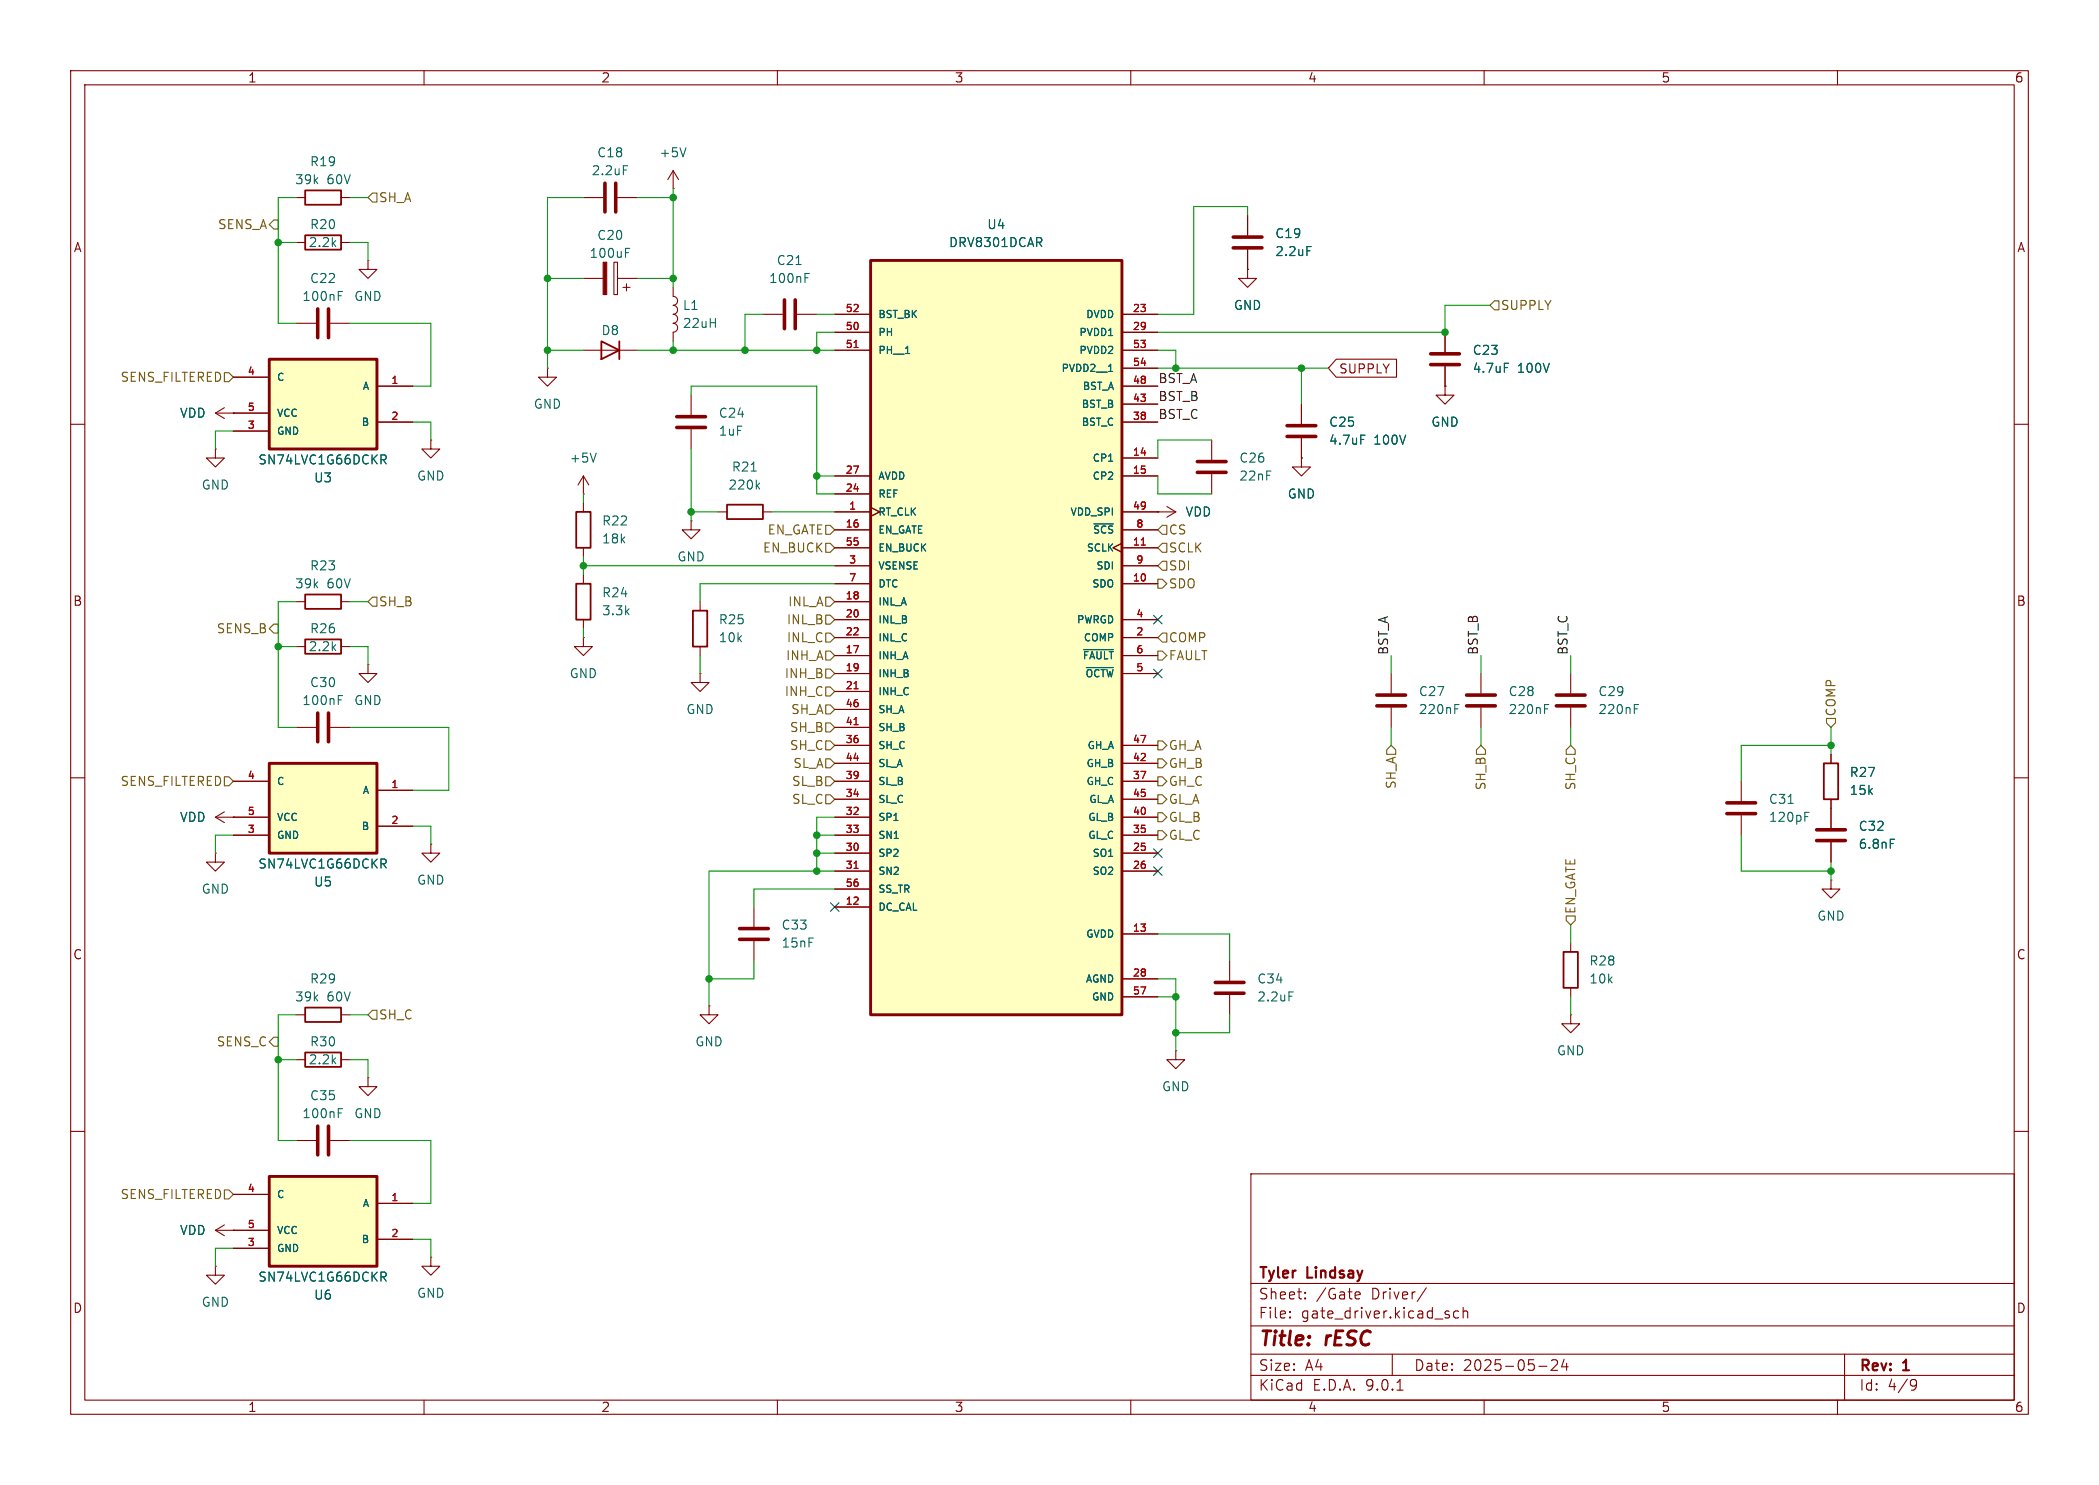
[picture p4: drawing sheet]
<svg xmlns="http://www.w3.org/2000/svg" width="297mm" height="210mm" viewBox="0 0 297 210" stroke-linecap="round" stroke-linejoin="round" font-family="sans-serif">
<g fill="none" stroke="#840000" stroke-width=".15">
<path d="M10 10h277v190h-277zM12 12h273v186h-273zM60 10v2M110 10v2M160 10v2M210 10v2M260 10v2M41.9 27.9h1.3M48.3 27.9h1.2M10 60h2M61 62.2v1.3h1.2l-1.2 1.3-1.3-1.3h1.3M61 62.2h.1"/>
<path d="M285 60h2M41.9 85.1h1.3M48.3 85.1h1.2M82.5 90.2v1.2h1.3l-1.3 1.3-1.2-1.3h1.2M82.5 90.2h.1M82.5 81.3v1.3M82.5 87.6v1.3M99.1 85.1v1.3M99.1 91.4v1.3M10 110h2M285 110h2M30.5 120.7v1.2h1.2l-1.2 1.3-1.3-1.3h1.3"/>
<path d="M30.5 120.7h.1M106.7 128.3v2.8M106.7 133.1v2.8M174 135.9v2.8M259.1 124.5v1.2h1.2l-1.2 1.3-1.3-1.3h1.3M259.1 124.5h.1M166.4 148.6v1.3h1.2l-1.2 1.2-1.3-1.2h1.3M166.4 148.6h.1M174 140.7v2.8M10 160h2M177 166h108v32h-108zM285 160h2"/>
<path d="M60 198v2M110 198v2M160 198v2M177 194.5h108M177 191.5h108M177 187.5h108M177 181.5h108M182.5 186.3h.1l-.1 .1M182.5 186.3v.1M182.5 185.5v.1M182.5 185.5h.1l-.1 .1M184.7 183.6v.1"/>
<path d="M184.7 183.6h-.1l.1 .1M184.7 182.8v.1M184.7 182.8h-.1l.1 .1M192 182.7l.4 .1 .1 .3-.8 .1M192.4 183.6l-.4 .1M197 191.5v3M197.7 196.6h.8M201.8 182.1l-1.3 2M204.9 185.9l.2 .2-.1 .2-.1 .1M204.9 185.4l.1 .1M206.4 185.5l-.4-.1-.3 .3v.4l.1 .2 .2 .1 .4-.1M207 185.5a.37 .37 0 0 1 .7 .1v.8"/>
<path d="M207 184.9v1.5M210 198v2M217.7 193.2h1.2M219.5 192.4l.2-.1 .5 .1a.41 .41 0 0 1 .1 .5l-.8 .9h.9M221.3 192.2l-.3 1.1h.9M221.7 192.8v1M260 198v2M261 191.5v6.5M270.6 195.1h.3l.2 .1a.99 .99 0 0 1-.4 1.4h-.2M271.2 195.7l-.3 .3h-.3"/>
</g>
<path d="M43.2 26.9h5.1v2.1h-5.1zM43.2 84.1h5.1v2h-5.1zM81.5 82.6h2.1v5h-2.1zM98 86.4h2.1v5h-2.1z" fill="none" stroke="#840000" stroke-width=".25"/>
<path d="M104.6 131.3h4.1M104.6 132.8h4.1M172 138.9h4M172 140.5h4" fill="none" stroke="#840000" stroke-width=".51"/>
<path d="M182.4 140.3h.6" fill="none" stroke="#006464" stroke-width=".15"/>
<path d="M123.2 36.8h35.5v106.7h-35.5z" fill="#ffffc2"/>
<path d="M123.2 36.8h35.5v106.7h-35.5z" fill="none" stroke="#840000" stroke-width=".41"/>
<g fill="none" stroke="#840000" stroke-width=".15">
<path d="M118.1 44.5h5.1M118.1 47h5.1M118.1 49.5h5.1M158.7 44.5h5.1M158.7 47h5.1M158.7 49.5h5.1M158.7 52.1h5.1M158.7 54.6h5.1M158.7 57.2h5.1M158.7 59.7h5.1M82.5 71.1v1.3M82.5 77.5v1.2"/>
<path d="M97.8 73.7v1.2h1.3l-1.3 1.3-1.3-1.3h1.3M97.8 73.7h.1M118.1 67.3h5.1M118.1 69.9h5.1M118.1 72.4h5.1M118.1 74.9h5.1M118.1 77.5h5.1M123.2 71.8l1.3 .6-1.3 .6M158.7 76.8l-1.2 .7 1.2 .6M158.7 67.3h5.1M158.7 72.4h5.1M158.7 74.9h5.1"/>
<path d="M158.7 77.5h5.1M158.7 64.8h5.1M118.1 80h5.1M118.1 82.6h5.1M118.1 85.1h5.1M118.1 87.6h5.1M118.1 90.2h5.1M118.1 92.7h5.1M118.1 95.3h5.1M118.1 97.8h5.1M158.7 80h5.1M158.7 82.6h5.1"/>
<path d="M158.7 87.6h5.1M158.7 90.2h5.1M158.7 92.7h5.1M158.7 95.3h5.1M30.5 115.6h2.5M30.5 115.6l1.2 .7M31.7 114.8l-1.2 .8M33 115.6h.1M118.1 100.3h5.1M118.1 102.9h5.1M118.1 105.4h5.1M118.1 108h5.1"/>
<path d="M118.1 110.5h5.1M118.1 113h5.1M118.1 115.6h5.1M118.1 118.1h5.1M158.7 105.4h5.1M158.7 108h5.1M158.7 110.5h5.1M158.7 113h5.1M158.7 115.6h5.1M158.7 118.1h5.1M246.4 110.5v2.8M246.4 115.3v2.8"/>
<path d="M118.1 120.7h5.1M118.1 123.2h5.1M118.1 125.7h5.1M118.1 128.3h5.1M158.7 120.7h5.1M158.7 123.2h5.1M158.7 132.1h5.1M158.7 138.4h5.1M41.9 143.5h1.3M48.3 143.5h1.2M100.3 142.2v1.3h1.3l-1.3 1.3-1.2-1.3h1.2M100.3 142.2h.1"/>
<path d="M158.7 141h5.1M61 177.8v1.3h1.2l-1.2 1.2-1.3-1.2h1.3M61 177.8h.1"/>
</g>
<path d="M120.8 49.1h.6M161.5 77.1h.6M120.8 97.4h.6M120.8 102.5h.6M120.8 122.8h.6" fill="none" stroke="#a90000" stroke-width=".15"/>
<path d="M156.9 52.5h.5M154.8 74.1h2.7M153.3 91.9h4.2M153.7 94.4h3.8M253 113.6h.7M255.4 115.5h.4M255.4 114.9h.6" fill="none" stroke="#006464" stroke-width=".15"/>
<path d="M81.5 72.4h2.1v5.1h-2.1zM43.2 142.5h5.1v2h-5.1z" fill="none" stroke="#840000" stroke-width=".25"/>
<path d="M244.3 113.5h4.1M244.3 115.1h4.1" fill="none" stroke="#840000" stroke-width=".51"/>
<path d="M38.1 166.4h15.2v12.7h-15.2z" fill="#ffffc2"/>
<path d="M38.1 166.4h15.2v12.7h-15.2z" fill="none" stroke="#840000" stroke-width=".41"/>
<path d="M61 119.4v1.3h1.2l-1.2 1.2-1.3-1.2h1.3M61 119.4h.1M33 168.9h5.1M33 174h5.1M33 176.5h5.1M53.3 170.2h5.1M53.3 175.3h5.1" fill="none" stroke="#840000" stroke-width=".15"/>
<path d="M53.9 179.9h.5l.2 .2-.1 .4-.6 .1M54.2 180.6l.4 .6" fill="none" stroke="#006464" stroke-width=".15"/>
<path d="M38.1 108h15.2v12.7h-15.2z" fill="#ffffc2"/>
<path d="M38.1 108h15.2v12.7h-15.2z" fill="none" stroke="#840000" stroke-width=".41"/>
<g fill="none" stroke="#840000" stroke-width=".15">
<path d="M41.9 34.3h1.3M48.3 34.3h1.2M52.1 36.8v1.3h1.2l-1.2 1.3-1.3-1.3h1.3M52.1 36.8h.1M82.5 39.4h2.8M82.5 27.9h2.8M86.9 37.1h.5v4.6h-.5zM87.4 39.4h2.8M87.4 27.9h2.8M95.2 26.7h.1M95.2 24.1v2.6M95.2 24.1l-.7 1.3"/>
<path d="M95.2 24.1l.8 1.3M176.5 38.1v1.3h1.3l-1.3 1.2-1.2-1.2h1.2M176.5 38.1h.1M176.5 30.5v2.8M176.5 35.3v2.8M30.5 58.4l1.2 .8M30.5 58.4h2.5M31.7 57.7l-1.2 .7M33 58.4h.1M41.9 45.7h2.8M46.7 45.7h2.8M77.5 52.1v1.2h1.2l-1.2 1.3-1.3-1.3h1.3"/>
<path d="M77.5 52.1h.1M82.5 49.5h7.7M88.1 40.6h1.1M88.6 40.1v1M95.2 40.6v1.3a.63 .63 0 0 1 .7 .6 .63 .63 0 0 1-.7 .7M95.2 43.2a.63 .63 0 0 1 .7 .6 .63 .63 0 0 1-.7 .6M95.2 44.5a.63 .63 0 0 1 .7 .6 .63 .63 0 0 1-.7 .6 .64 .64 0 0 1 .7 .6 .64 .64 0 0 1-.7 .7v1.3M97.8 55.9v2.8M107.9 44.5h2.8M112.8 44.5h2.8M184.1 57.2v2.7M204.5 54.6v1.3h1.2l-1.2 1.3-1.3-1.3h1.3"/>
<path d="M204.5 54.6h.1M204.5 47v2.8M204.5 51.8v2.8M30.5 63.5v1.3h1.2l-1.2 1.2-1.3-1.2h1.3M30.5 63.5h.1M82.5 69.9h.1M82.5 67.3l-.7 1.3M82.5 67.3l.8 1.3M82.5 67.3v2.6M97.8 60.7v2.8M101.6 72.4h1.3M107.9 72.4h1.3"/>
<path d="M163.8 72.4h.1M163.8 72.4h2.6M165.1 71.6l1.3 .8M166.4 72.4l-1.3 .8M171.4 62.2v2.8M171.4 67.1v2.8M184.1 64.8v1.2h1.3l-1.3 1.3-1.2-1.3h1.2M184.1 64.8h.1M184.1 62v2.8M41.9 91.4h1.3M48.3 91.4h1.2M52.1 94v1.3h1.2l-1.2 1.2-1.3-1.2h1.3"/>
<path d="M52.1 94h.1M196.8 95.3v2.7M209.5 95.3v2.7M222.2 95.3v2.7M33 110.5h5.1M33 115.6h5.1M33 118.1h5.1M41.9 102.9h2.8M46.7 102.9h2.8M53.3 111.8h5.1M53.3 116.8h5.1M196.8 100.1v2.8"/>
<path d="M209.5 100.1v2.8M222.2 100.1v2.8M41.9 149.9h1.3M48.3 149.9h1.2M52.1 152.4v1.3h1.2l-1.2 1.2-1.3-1.2h1.3M52.1 152.4h.1M30.5 179.1v1.2h1.2l-1.2 1.3-1.3-1.3h1.3M30.5 179.1h.1M30.5 174l1.2 .8M30.5 174h2.5M31.7 173.2l-1.2 .8M33 174h.1"/>
<path d="M41.9 161.3h2.8M46.7 161.3h2.8"/>
</g>
<g fill="none" stroke="#006464" stroke-width=".15">
<path d="M88.2 23.4h.6M88.5 35.7h.4M88.5 35.1h.6M97.1 20.9l-.5 1.3M112.6 37.4h.8M113.9 39.3h.4M113.9 38.7h.6M184.9 34.9h.6M47.9 41.8h.4M47.9 41.2h.6M212.9 51.4h.6M84.4 64.1l-.5 1.2"/>
<path d="M106.3 66.6h.7M107.1 68.7l.4 .5M107.5 68.3l-.5 .5M192.5 61.5h.7M47.9 99h.4M47.9 98.4h.6M205.9 99.6h.6M218.6 99.6h.6M231.3 99.6h.6M205.9 100.2h.4M218.6 100.2h.4M231.3 100.2h.4"/>
<path d="M53.9 121.5h.5l.2 .2-.1 .4h-.6M54.2 122.1l.4 .7M47.9 157.4h.4M47.9 156.8h.6"/>
</g>
<path d="M43.2 33.3h5.1v2h-5.1zM85.1 48.3l2.5 1.2-2.5 1.3zM87.6 48.3v2.5M102.9 71.4h5v2h-5zM43.2 90.4h5.1v2.1h-5.1zM43.2 148.8h5.1v2.1h-5.1z" fill="none" stroke="#840000" stroke-width=".25"/>
<g fill="none" stroke="#840000" stroke-width=".51">
<path d="M85.6 25.9v4.1M87.1 25.9v4.1M174.5 33.5h4.1M174.5 35.1h4.1M45 43.7v4.1M46.5 43.7v4.1M95.8 58.9h4M111 42.4v4.1M112.5 42.4v4.1M202.4 50h4.1M202.4 51.6h4.1M95.8 60.5h4"/>
<path d="M169.4 66.8h4.1M169.4 65.3h4.1M182.1 60.2h4.1M182.1 61.7h4.1M194.8 98.3h4.1M194.8 99.8h4.1M207.5 98.3h4.1M207.5 99.8h4.1M220.2 98.3h4.1M220.2 99.8h4.1M45 100.8v4.1M46.5 100.8v4.1"/>
<path d="M45 159.3v4M46.5 159.3v4"/>
</g>
<path d="M85.3 37.1h.6v4.6h-.6z" fill="#840000" stroke="#840000" stroke-width=".15"/>
<path d="M38.1 50.8h15.2v12.7h-15.2z" fill="#ffffc2"/>
<path d="M38.1 50.8h15.2v12.7h-15.2z" fill="none" stroke="#840000" stroke-width=".41"/>
<g fill="none" stroke="#840000" stroke-width=".15">
<path d="M176.5 38.1h.1M176.5 30.5v2.8M176.5 35.3v2.8M33 58.4h.1M33 53.3h5.1M33 58.4h5.1M53.3 54.6h5.1M53.3 59.7h5.1M118.1 44.5h5.1M118.1 47h5.1M118.1 49.5h5.1M158.7 54.6h5.1"/>
<path d="M158.7 59.7h5.1M158.7 44.5h5.1M158.7 47h5.1M158.7 49.5h5.1M158.7 52.1h5.1M158.7 57.2h5.1M184.1 57.2v2.7M189.1 50.8h8.5v2.5h-8.5l-1.1-1.2zM204.5 54.6h.1M204.5 47v2.8M204.5 51.8v2.8M33 61h5.1"/>
<path d="M118.1 67.3h5.1M118.1 69.9h5.1M118.1 72.4h5.1M118.1 74.9h5.1M118.1 77.5h5.1M123.2 71.8l1.3 .6-1.3 .6M158.7 76.8l-1.2 .7 1.2 .6M158.7 67.3h5.1M158.7 72.4h5.1M158.7 74.9h5.1M158.7 77.5h5.1M158.7 64.8h5.1"/>
<path d="M163.8 72.4h.1M184.1 64.8h.1M184.1 62v2.8M99.1 95.3v1.2h1.2l-1.2 1.3-1.3-1.3h1.3M99.1 95.3h.1M118.1 80h5.1M118.1 82.6h5.1M118.1 85.1h5.1M118.1 87.6h5.1M118.1 90.2h5.1M118.1 92.7h5.1M118.1 95.3h5.1"/>
<path d="M118.1 97.8h5.1M158.7 80h5.1M158.7 82.6h5.1M158.7 87.6h5.1M158.7 90.2h5.1M158.7 92.7h5.1M158.7 95.3h5.1M33 115.6h.1M33 110.5h5.1M33 115.6h5.1M33 118.1h5.1M53.3 111.8h5.1"/>
<path d="M53.3 116.8h5.1M118.1 100.3h5.1M118.1 102.9h5.1M118.1 105.4h5.1M118.1 108h5.1M118.1 110.5h5.1M118.1 113h5.1M118.1 115.6h5.1M118.1 118.1h5.1M158.7 105.4h5.1M158.7 108h5.1M158.7 110.5h5.1"/>
<path d="M158.7 113h5.1M158.7 115.6h5.1M158.7 118.1h5.1M259.1 106.7v1.3M259.1 113v4.1M259.1 119.1v2.8M118.1 120.7h5.1M118.1 123.2h5.1M118.1 125.7h5.1M118.1 128.3h5.1M158.7 120.7h5.1M158.7 123.2h5.1"/>
<path d="M158.7 132.1h5.1M158.7 138.4h5.1M222.2 133.4v1.2M222.2 139.7v1.3M158.7 141h5.1M222.2 143.5v1.3h1.3l-1.3 1.3-1.2-1.3h1.2M222.2 143.5h.1M33 174h.1M33 168.9h5.1M33 174h5.1M33 176.5h5.1M53.3 170.2h5.1"/>
<path d="M53.3 175.3h5.1"/>
</g>
<g fill="none" stroke="#006464" stroke-width=".15">
<path d="M184.9 34.9h.6M156.9 52.5h.5M212.9 51.4h.6M53.9 64.3h.5l.2 .3-.1 .3-.6 .1M54.2 65l.4 .6M154.8 74.1h2.7M192.5 61.5h.7M153.3 91.9h4.2M153.7 94.4h3.8M267.5 118.7h.6M53.9 121.5h.5l.2 .2-.1 .4h-.6M54.2 122.1l.4 .7"/>
<path d="M53.9 179.9h.5l.2 .2-.1 .4-.6 .1M54.2 180.6l.4 .6"/>
</g>
<path d="M258.1 108h2v5h-2zM221.2 134.6h2.1v5.1h-2.1z" fill="none" stroke="#840000" stroke-width=".25"/>
<path d="M257 117.3h4.1M257 118.9h4.1" fill="none" stroke="#840000" stroke-width=".51"/>
<g fill="none" stroke="#725600" stroke-width=".15">
<path d="M38.7 31.1h.7v1.3h-.7l-.6-.6zM52.7 27.3h.6v1.3h-.6l-.6-.7zM31.7 52.7h.7l.6 .6-.6 .7h-.7zM211.5 42.5h.6v1.3h-.6l-.7-.6zM116.8 76.8h.7l.6 .7-.6 .6h-.7zM116.8 74.3h.7l.6 .6-.6 .7h-.7zM164.5 79.4h.6v1.2h-.6l-.7-.6zM164.5 76.8h.6v1.3h-.6l-.7-.6zM164.5 74.3h.6v1.3h-.6l-.7-.7zM38.7 88.3h.7v1.2h-.7l-.6-.6zM52.7 84.5h.6v1.2h-.6l-.6-.6zM116.8 94.6h.7l.6 .7-.6 .6h-.7z"/>
<path d="M116.8 84.5h.7l.6 .6-.6 .6h-.7zM116.8 87h.7l.6 .6-.6 .7h-.7zM116.8 92.1h.7l.6 .6-.6 .6h-.7zM116.8 99.7h.7l.6 .6-.6 .7h-.7zM116.8 97.2h.7l.6 .6-.6 .6h-.7zM116.8 89.5h.7l.6 .7-.6 .6h-.7zM163.8 92.1h.7l.6 .6-.6 .6h-.7zM163.8 81.9h.7l.6 .7-.6 .6h-.7zM164.5 89.5h.6v1.3h-.6l-.7-.6zM31.7 109.9h.7l.6 .6-.6 .6h-.7zM116.8 104.8h.7l.6 .6-.6 .6h-.7zM116.8 112.4h.7l.6 .6-.6 .7h-.7z"/>
<path d="M116.8 107.3h.7l.6 .7-.6 .6h-.7zM116.8 109.9h.7l.6 .6-.6 .6h-.7zM116.8 102.2h.7l.6 .7-.6 .6h-.7zM163.8 107.3h.7l.6 .7-.6 .6h-.7zM163.8 104.8h.7l.6 .6-.6 .6h-.7zM163.8 109.9h.7l.6 .6-.6 .6h-.7zM163.8 112.4h.7l.6 .6-.6 .7h-.7zM163.8 114.9h.7l.6 .7-.6 .6h-.7zM163.8 117.5h.7l.6 .6-.6 .6h-.7zM196.8 105.4l.7 .6v.7h-1.3v-.7zM209.5 105.4l.7 .6v.7h-1.3v-.7zM221.6 106l.6-.6 .7 .6v.7h-1.3z"/>
<path d="M258.4 101.6h1.3v.6l-.6 .7-.7-.7zM221.6 129.5h1.3v.7l-.7 .6-.6-.6zM38.7 146.7h.7v1.3h-.7l-.6-.7zM52.7 142.9h.6v1.2h-.6l-.6-.6zM31.7 168.3h.7l.6 .6-.6 .6h-.7z"/>
</g>
<g fill="none" stroke="#009600" stroke-width=".15">
<path d="M39.4 34.3h2.5M41.9 27.9h-2.5v17.8h2.5M49.5 34.3h2.6v2.5M49.5 27.9h2.6M77.5 39.4h5M82.5 27.9h-5v24.2M90.2 27.9h5M90.2 39.4h5M95.2 26.7v13.9M176.5 30.5v-1.3h-7.6v15.3h-5.1M49.5 45.7h11.5v8.9h-2.6M58.4 59.7h2.6v2.5"/>
<path d="M77.5 49.5h5M90.2 49.5h27.9M95.2 48.3v1.2M97.8 55.9v-1.3h17.8v15.3h2.5M107.9 44.5h-2.5v5M115.6 44.5h2.5M118.1 47h-2.5v2.5M163.8 49.5h2.6v2.6M163.8 52.1h24.2M184.1 52.1v5.1M210.8 43.2h-6.3v3.8h-40.7M33 61h-2.5v2.5"/>
<path d="M82.5 69.9v1.2M82.5 78.7v2.6M97.8 63.5v10.2M97.8 72.4h3.8M109.2 72.4h8.9M115.6 67.3h2.5M163.8 67.3v2.6h7.6M171.4 62.2h-7.6v2.6M39.4 91.4h2.5M41.9 85.1h-2.5v17.8h2.5M49.5 91.4h2.6v2.6M49.5 85.1h2.6"/>
<path d="M82.5 88.9v1.3M82.5 80h35.6M99.1 92.7v2.6M118.1 82.6h-19v2.5M196.8 92.7v2.6M209.5 92.7v2.6M222.2 92.7v2.6M33 118.1h-2.5v2.6M49.5 102.9h14v8.9h-5.1M58.4 116.8h2.6v2.6M115.6 118.1h2.5M118.1 115.6h-2.5v7.6"/>
<path d="M196.8 102.9v2.5M209.5 102.9v2.5M222.2 102.9v2.5M246.4 118.1v5.1h12.7M259.1 102.9v3.8M259.1 105.4h-12.7v5.1M106.7 135.9v2.5h-6.4M115.6 120.7h2.5M118.1 123.2h-17.8v19M118.1 125.7h-11.4v2.6M163.8 138.4h2.6v10.2M163.8 132.1h10.2v3.8"/>
<path d="M222.2 130.8v2.6M259.1 121.9v2.6M39.4 149.9h2.5M41.9 143.5h-2.5v17.8h2.5M49.5 149.9h2.6v2.5M49.5 143.5h2.6M163.8 141h2.6M174 143.5v2.6h-7.6M222.2 141v2.5M33 176.5h-2.5v2.6M49.5 161.3h11.5v8.9h-2.6M58.4 175.3h2.6v2.5"/>
</g>
<path d="M163.2 87l1.2 1.2M163.2 94.6l1.2 1.3M164.4 87l-1.2 1.2M164.4 94.6l-1.2 1.3M117.5 127.7l1.2 1.2M118.7 127.7l-1.2 1.2M163.2 120l1.2 1.3M163.2 122.6l1.2 1.2M164.4 120l-1.2 1.3M164.4 122.6l-1.2 1.2" fill="none" stroke="#000084" stroke-width=".15"/>
<path d="M120.8 49.1h.6M161.5 77.1h.6M120.8 97.4h.6M120.8 102.5h.6M120.8 122.8h.6" fill="none" stroke="#a90000" stroke-width=".15"/>
<g fill="#009600" stroke="#009600" stroke-width=".15">
<circle cx="115.6" cy="49.5" r=".46"/>
<circle cx="115.6" cy="123.2" r=".46"/>
<circle cx="115.6" cy="118.1" r=".46"/>
<circle cx="115.6" cy="120.7" r=".46"/>
<circle cx="166.4" cy="52.1" r=".46"/>
<circle cx="115.6" cy="67.3" r=".46"/>
<circle cx="39.4" cy="34.3" r=".46"/>
<circle cx="100.3" cy="138.4" r=".46"/>
<circle cx="39.4" cy="149.9" r=".46"/>
<circle cx="166.4" cy="141" r=".46"/>
<circle cx="259.1" cy="105.4" r=".46"/>
<circle cx="166.4" cy="146.1" r=".46"/>
<circle cx="259.1" cy="123.2" r=".46"/>
<circle cx="82.5" cy="80" r=".46"/>
<circle cx="97.8" cy="72.4" r=".46"/>
<circle cx="39.4" cy="91.4" r=".46"/>
<circle cx="204.5" cy="47" r=".46"/>
<circle cx="184.1" cy="52.1" r=".46"/>
<circle cx="95.2" cy="49.5" r=".46"/>
<circle cx="95.2" cy="39.4" r=".46"/>
<circle cx="95.2" cy="27.9" r=".46"/>
<circle cx="105.4" cy="49.5" r=".46"/>
<circle cx="77.5" cy="49.5" r=".46"/>
<circle cx="77.5" cy="39.4" r=".46"/>
</g>
<g font-size="2.8" fill="#840000">
<text x="178" y="190.9">Title:</text>
<text x="187.7" y="190.9">rESC</text>
</g>
<g font-size="2.1" fill="#840000">
<text x="178" y="184">Sheet:</text>
<text x="178" y="181.2">Tyler</text>
<text x="185" y="181.2">Lindsay</text>
<text x="186.2" y="184">/Gate</text>
<text x="194.1" y="184">Driver/</text>
<text x="178" y="186.7">File:</text>
<text x="184.1" y="186.7">gate_driver.kicad_sch</text>
<text x="178" y="196.9">KiCad</text>
<text x="178" y="194.1">Size:</text>
<text x="184.7" y="194.1">A4</text>
<text x="185.7" y="196.9">E.D.A.</text>
<text x="193.3" y="196.9">9.0.1</text>
<text x="200" y="194.1">Date:</text>
<text x="207" y="194.1">2025-05-24</text>
<text x="263" y="194.3">Rev:</text>
<text x="263" y="196.9">Id:</text>
<text x="267.1" y="196.9">4/9</text>
<text x="269.4" y="194.3">1</text>
</g>
<g font-size="1.8" fill="#840000">
<text x="35" y="11.9">1</text>
<text x="85" y="11.9">2</text>
<text x="135" y="11.9">3</text>
<text x="185" y="11.9">4</text>
<text x="235" y="11.9">5</text>
<text x="285" y="11.9">6</text>
<text x="10.3" y="35.9">A</text>
<text x="285.3" y="35.9">A</text>
<text x="189.4" y="53">SUPPLY</text>
<text x="10.3" y="85.9">B</text>
<text x="285.3" y="85.9">B</text>
<text x="10.3" y="135.9">C</text>
<text x="285.3" y="135.9">C</text>
<text x="10.3" y="185.9">D</text>
<text x="285.3" y="185.9">D</text>
<text x="35" y="199.9">1</text>
<text x="85" y="199.9">2</text>
<text x="135" y="199.9">3</text>
<text x="185" y="199.9">4</text>
<text x="235" y="199.9">5</text>
<text x="285" y="199.9">6</text>
</g>
<g font-size="1.8" fill="#006464">
<text x="43.8" y="23.7">R19</text>
<text x="84.4" y="22.5">C18</text>
<text x="93.2" y="22.5">+5V</text>
<text x="41.7" y="26.3">39k</text>
<text x="46.3" y="26.3">60V</text>
<text x="83.6" y="25">2.2uF</text>
<text x="43.6" y="35.2">2.2k</text>
<text x="43.8" y="32.6">R20</text>
<text x="84.4" y="34.1">C20</text>
<text x="134.2" y="35.2">DRV8301DCAR</text>
<text x="139.6" y="32.6">U4</text>
<text x="180.3" y="33.9">C19</text>
<text x="43.8" y="40.2">C22</text>
<text x="83.3" y="36.7">100uF</text>
<text x="108.7" y="40.2">100nF</text>
<text x="109.8" y="37.7">C21</text>
<text x="180.3" y="36.4">2.2uF</text>
<text x="42.7" y="42.8">100nF</text>
<text x="50" y="42.8">GND</text>
<text x="85" y="47.6">D8</text>
<text x="96.5" y="46.6">22uH</text>
<text x="96.5" y="44">L1</text>
<text x="174.5" y="44">GND</text>
<text x="208.3" y="52.9">4.7uF</text>
<text x="208.3" y="50.4">C23</text>
<text x="214.7" y="52.9">100V</text>
<text x="25.4" y="59.3">VDD</text>
<text x="75.4" y="58">GND</text>
<text x="101.6" y="59.3">C24</text>
<text x="36.5" y="65.9">SN74LVC1G66DCKR</text>
<text x="80.5" y="65.6">+5V</text>
<text x="101.6" y="61.8">1uF</text>
<text x="175.3" y="65.6">C26</text>
<text x="188" y="63.1">4.7uF</text>
<text x="188" y="60.6">C25</text>
<text x="194.4" y="63.1">100V</text>
<text x="202.4" y="60.6">GND</text>
<text x="28.4" y="69.4">GND</text>
<text x="44.3" y="68.4">U3</text>
<text x="58.9" y="68.2">GND</text>
<text x="103" y="69.4">220k</text>
<text x="103.5" y="66.9">R21</text>
<text x="175.3" y="68.2">22nF</text>
<text x="182.1" y="70.7">GND</text>
<text x="85.1" y="77.1">18k</text>
<text x="85.1" y="74.5">R22</text>
<text x="167.6" y="73.3">VDD</text>
<text x="41.7" y="83.4">39k</text>
<text x="43.8" y="80.9">R23</text>
<text x="46.3" y="83.4">60V</text>
<text x="95.8" y="79.6">GND</text>
<text x="43.8" y="89.8">R26</text>
<text x="85.1" y="87.2">3.3k</text>
<text x="85.1" y="84.7">R24</text>
<text x="101.6" y="88.5">R25</text>
<text x="43.6" y="92.3">2.2k</text>
<text x="101.6" y="91">10k</text>
<text x="42.7" y="99.9">100nF</text>
<text x="43.8" y="97.4">C30</text>
<text x="50" y="99.9">GND</text>
<text x="80.5" y="96.1">GND</text>
<text x="97" y="101.2">GND</text>
<text x="200.7" y="101.2">220nF</text>
<text x="200.7" y="98.7">C27</text>
<text x="213.4" y="101.2">220nF</text>
<text x="213.4" y="98.7">C28</text>
<text x="226.1" y="101.2">220nF</text>
<text x="226.1" y="98.7">C29</text>
<text x="250.2" y="113.9">C31</text>
<text x="261.6" y="112.6">15k</text>
<text x="261.6" y="110.1">R27</text>
<text x="25.4" y="116.4">VDD</text>
<text x="250.2" y="116.4">120pF</text>
<text x="262.9" y="117.7">C32</text>
<text x="36.5" y="123">SN74LVC1G66DCKR</text>
<text x="44.3" y="125.6">U5</text>
<text x="58.9" y="125.3">GND</text>
<text x="262.9" y="120.2">6.8nF</text>
<text x="28.4" y="126.6">GND</text>
<text x="110.5" y="131.7">C33</text>
<text x="257" y="130.4">GND</text>
<text x="110.5" y="134.2">15nF</text>
<text x="224.8" y="136.8">R28</text>
<text x="41.7" y="141.8">39k</text>
<text x="43.8" y="139.3">R29</text>
<text x="46.3" y="141.8">60V</text>
<text x="177.8" y="139.3">C34</text>
<text x="177.8" y="141.8">2.2uF</text>
<text x="224.8" y="139.3">10k</text>
<text x="43.8" y="148.2">R30</text>
<text x="98.3" y="148.2">GND</text>
<text x="220.2" y="149.5">GND</text>
<text x="43.6" y="150.7">2.2k</text>
<text x="43.8" y="155.8">C35</text>
<text x="164.3" y="154.5">GND</text>
<text x="42.7" y="158.3">100nF</text>
<text x="50" y="158.3">GND</text>
<text x="25.4" y="174.9">VDD</text>
<text x="28.4" y="185">GND</text>
<text x="36.5" y="181.5">SN74LVC1G66DCKR</text>
<text x="44.3" y="184">U6</text>
<text x="58.9" y="183.7">GND</text>
</g>
<g font-size="1.8" fill="#725600">
<text x="53.5" y="28.8">SH_A</text>
<text x="30.8" y="32.6">SENS_A</text>
<text x="212.3" y="44">SUPPLY</text>
<text x="17" y="54.2">SENS_FILTERED</text>
<text x="108.5" y="75.8">EN_GATE</text>
<text x="165.3" y="75.8">CS</text>
<text x="107.9" y="78.3">EN_BUCK</text>
<text x="165.3" y="80.9">SDI</text>
<text x="165.3" y="78.3">SCLK</text>
<text x="165.3" y="83.4">SDO</text>
<text x="30.6" y="89.8">SENS_B</text>
<text x="53.5" y="86">SH_B</text>
<text x="111.2" y="88.5">INL_B</text>
<text x="111.4" y="86">INL_A</text>
<text x="111.1" y="93.6">INH_A</text>
<text x="111.2" y="91">INL_C</text>
<text x="165.3" y="91">COMP</text>
<text x="165.3" y="93.6">FAULT</text>
<text x="110.9" y="96.1">INH_B</text>
<text x="110.9" y="98.7">INH_C</text>
<text x="111.9" y="101.2">SH_A</text>
<text x="259.9" y="101.4" transform="rotate(-90 259.9 101.4)">COMP</text>
<text x="111.7" y="106.3">SH_C</text>
<text x="111.7" y="103.7">SH_B</text>
<text x="165.3" y="106.3">GH_A</text>
<text x="17" y="111.4">SENS_FILTERED</text>
<text x="112" y="113.9">SL_C</text>
<text x="112" y="111.4">SL_B</text>
<text x="112.2" y="108.8">SL_A</text>
<text x="165.3" y="108.8">GH_B</text>
<text x="165.3" y="111.4">GH_C</text>
<text x="165.3" y="113.9">GL_A</text>
<text x="197.7" y="111.7" transform="rotate(-90 197.7 111.7)">SH_A</text>
<text x="210.4" y="111.9" transform="rotate(-90 210.4 111.9)">SH_B</text>
<text x="223.1" y="111.9" transform="rotate(-90 223.1 111.9)">SH_C</text>
<text x="165.3" y="116.4">GL_B</text>
<text x="165.3" y="119">GL_C</text>
<text x="223.1" y="129.3" transform="rotate(-90 223.1 129.3)">EN_GATE</text>
<text x="30.6" y="148.2">SENS_C</text>
<text x="53.5" y="144.4">SH_C</text>
<text x="17" y="169.8">SENS_FILTERED</text>
</g>
<g font-size="1.8" fill="#0f0f0f">
<text x="163.8" y="56.8">BST_B</text>
<text x="163.8" y="59.3">BST_C</text>
<text x="163.8" y="54.3">BST_A</text>
<text x="196.5" y="92.7" transform="rotate(-90 196.5 92.7)">BST_A</text>
<text x="209.2" y="92.7" transform="rotate(-90 209.2 92.7)">BST_B</text>
<text x="221.9" y="92.7" transform="rotate(-90 221.9 92.7)">BST_C</text>
</g>
<g font-size="1.4" fill="#a90000">
<text x="119.6" y="44.2">52</text>
<text x="119.6" y="46.7">50</text>
<text x="160.2" y="44.2">23</text>
<text x="160.2" y="46.7">29</text>
<text x="34.9" y="53.1">4</text>
<text x="119.6" y="49.3">51</text>
<text x="160.2" y="49.3">53</text>
<text x="160.2" y="51.8">54</text>
<text x="34.9" y="58.2">5</text>
<text x="55.3" y="54.4">1</text>
<text x="55.3" y="59.4">2</text>
<text x="160.2" y="54.4">48</text>
<text x="160.2" y="56.9">43</text>
<text x="160.2" y="59.4">38</text>
<text x="34.9" y="60.7">3</text>
<text x="160.2" y="64.5">14</text>
<text x="119.6" y="67.1">27</text>
<text x="119.6" y="69.6">24</text>
<text x="160.2" y="67.1">15</text>
<text x="119.6" y="74.7">16</text>
<text x="119.6" y="77.2">55</text>
<text x="120" y="72.1">1</text>
<text x="160.2" y="72.1">49</text>
<text x="160.2" y="77.2">11</text>
<text x="160.7" y="74.7">8</text>
<text x="120" y="79.8">3</text>
<text x="120" y="82.3">7</text>
<text x="160.2" y="82.3">10</text>
<text x="160.7" y="79.8">9</text>
<text x="119.6" y="84.8">18</text>
<text x="119.6" y="87.4">20</text>
<text x="119.6" y="89.9">22</text>
<text x="160.7" y="87.4">4</text>
<text x="160.7" y="89.9">2</text>
<text x="119.6" y="92.5">17</text>
<text x="119.6" y="95">19</text>
<text x="160.7" y="92.5">6</text>
<text x="160.7" y="95">5</text>
<text x="119.6" y="97.5">21</text>
<text x="119.6" y="100.1">46</text>
<text x="119.6" y="102.6">41</text>
<text x="119.6" y="105.2">36</text>
<text x="119.6" y="107.7">44</text>
<text x="160.2" y="105.2">47</text>
<text x="160.2" y="107.7">42</text>
<text x="34.9" y="110.2">4</text>
<text x="55.3" y="111.5">1</text>
<text x="119.6" y="110.2">39</text>
<text x="119.6" y="112.8">34</text>
<text x="160.2" y="110.2">37</text>
<text x="160.2" y="112.8">45</text>
<text x="34.9" y="115.3">5</text>
<text x="34.9" y="117.9">3</text>
<text x="55.3" y="116.6">2</text>
<text x="119.6" y="115.3">32</text>
<text x="119.6" y="117.9">33</text>
<text x="160.2" y="115.3">40</text>
<text x="160.2" y="117.9">35</text>
<text x="119.6" y="120.4">30</text>
<text x="119.6" y="122.9">31</text>
<text x="119.6" y="125.5">56</text>
<text x="160.2" y="120.4">25</text>
<text x="160.2" y="122.9">26</text>
<text x="119.6" y="128">12</text>
<text x="160.2" y="131.8">13</text>
<text x="160.2" y="138.2">28</text>
<text x="160.2" y="140.7">57</text>
<text x="34.9" y="168.7">4</text>
<text x="34.9" y="173.7">5</text>
<text x="55.3" y="169.9">1</text>
<text x="34.9" y="176.3">3</text>
<text x="55.3" y="175">2</text>
</g>
<g font-size="1.4" fill="#006464">
<text x="124.2" y="45.2">BST_BK</text>
<text x="124.2" y="47.7">PH</text>
<text x="152.6" y="47.7">PVDD1</text>
<text x="153.6" y="45.2">DVDD</text>
<text x="124.2" y="50.3">PH__1</text>
<text x="150.1" y="52.8">PVDD2__1</text>
<text x="152.6" y="50.3">PVDD2</text>
<text x="39.1" y="54.1">C</text>
<text x="39.1" y="59.2">VCC</text>
<text x="51.2" y="55.3">A</text>
<text x="152.9" y="57.9">BST_B</text>
<text x="153.1" y="55.3">BST_A</text>
<text x="39.1" y="61.7">GND</text>
<text x="51.1" y="60.4">B</text>
<text x="152.9" y="60.4">BST_C</text>
<text x="154.5" y="65.5">CP1</text>
<text x="124.2" y="68">AVDD</text>
<text x="124.2" y="70.6">REF</text>
<text x="154.5" y="68">CP2</text>
<text x="124.2" y="73.1">RT_CLK</text>
<text x="124.2" y="75.7">EN_GATE</text>
<text x="151.3" y="73.1">VDD_SPI</text>
<text x="154.5" y="75.7">~{SCS}</text>
<text x="124.2" y="78.2">EN_BUCK</text>
<text x="124.2" y="80.7">VSENSE</text>
<text x="124.2" y="83.3">DTC</text>
<text x="153.7" y="78.2">SCLK</text>
<text x="154.4" y="83.3">SDO</text>
<text x="155" y="80.7">SDI</text>
<text x="124.2" y="85.8">INL_A</text>
<text x="124.2" y="88.4">INL_B</text>
<text x="152.3" y="88.4">PWRGD</text>
<text x="124.2" y="90.9">INL_C</text>
<text x="124.2" y="93.4">INH_A</text>
<text x="124.2" y="96">INH_B</text>
<text x="153.1" y="93.4">~{FAULT}</text>
<text x="153.2" y="90.9">COMP</text>
<text x="153.5" y="96">~{OCTW}</text>
<text x="124.2" y="98.5">INH_C</text>
<text x="124.2" y="101.1">SH_A</text>
<text x="124.2" y="103.6">SH_B</text>
<text x="124.2" y="106.1">SH_C</text>
<text x="153.8" y="106.1">GH_A</text>
<text x="39.1" y="111.2">C</text>
<text x="51.2" y="112.5">A</text>
<text x="124.2" y="108.7">SL_A</text>
<text x="124.2" y="111.2">SL_B</text>
<text x="124.2" y="113.8">SL_C</text>
<text x="153.6" y="108.7">GH_B</text>
<text x="153.6" y="111.2">GH_C</text>
<text x="154" y="113.8">GL_A</text>
<text x="39.1" y="116.3">VCC</text>
<text x="39.1" y="118.8">GND</text>
<text x="51.1" y="117.6">B</text>
<text x="124.2" y="116.3">SP1</text>
<text x="124.2" y="118.8">SN1</text>
<text x="153.9" y="116.3">GL_B</text>
<text x="153.9" y="118.8">GL_C</text>
<text x="124.2" y="121.4">SP2</text>
<text x="124.2" y="123.9">SN2</text>
<text x="154.5" y="121.4">SO1</text>
<text x="154.5" y="123.9">SO2</text>
<text x="124.2" y="126.5">SS_TR</text>
<text x="124.2" y="129">DC_CAL</text>
<text x="153.6" y="132.8">GVDD</text>
<text x="153.5" y="139.2">AGND</text>
<text x="154.4" y="141.7">GND</text>
<text x="39.1" y="169.6">C</text>
<text x="51.2" y="170.9">A</text>
<text x="39.1" y="174.7">VCC</text>
<text x="39.1" y="177.3">GND</text>
<text x="51.1" y="176">B</text>
</g>
</svg>
